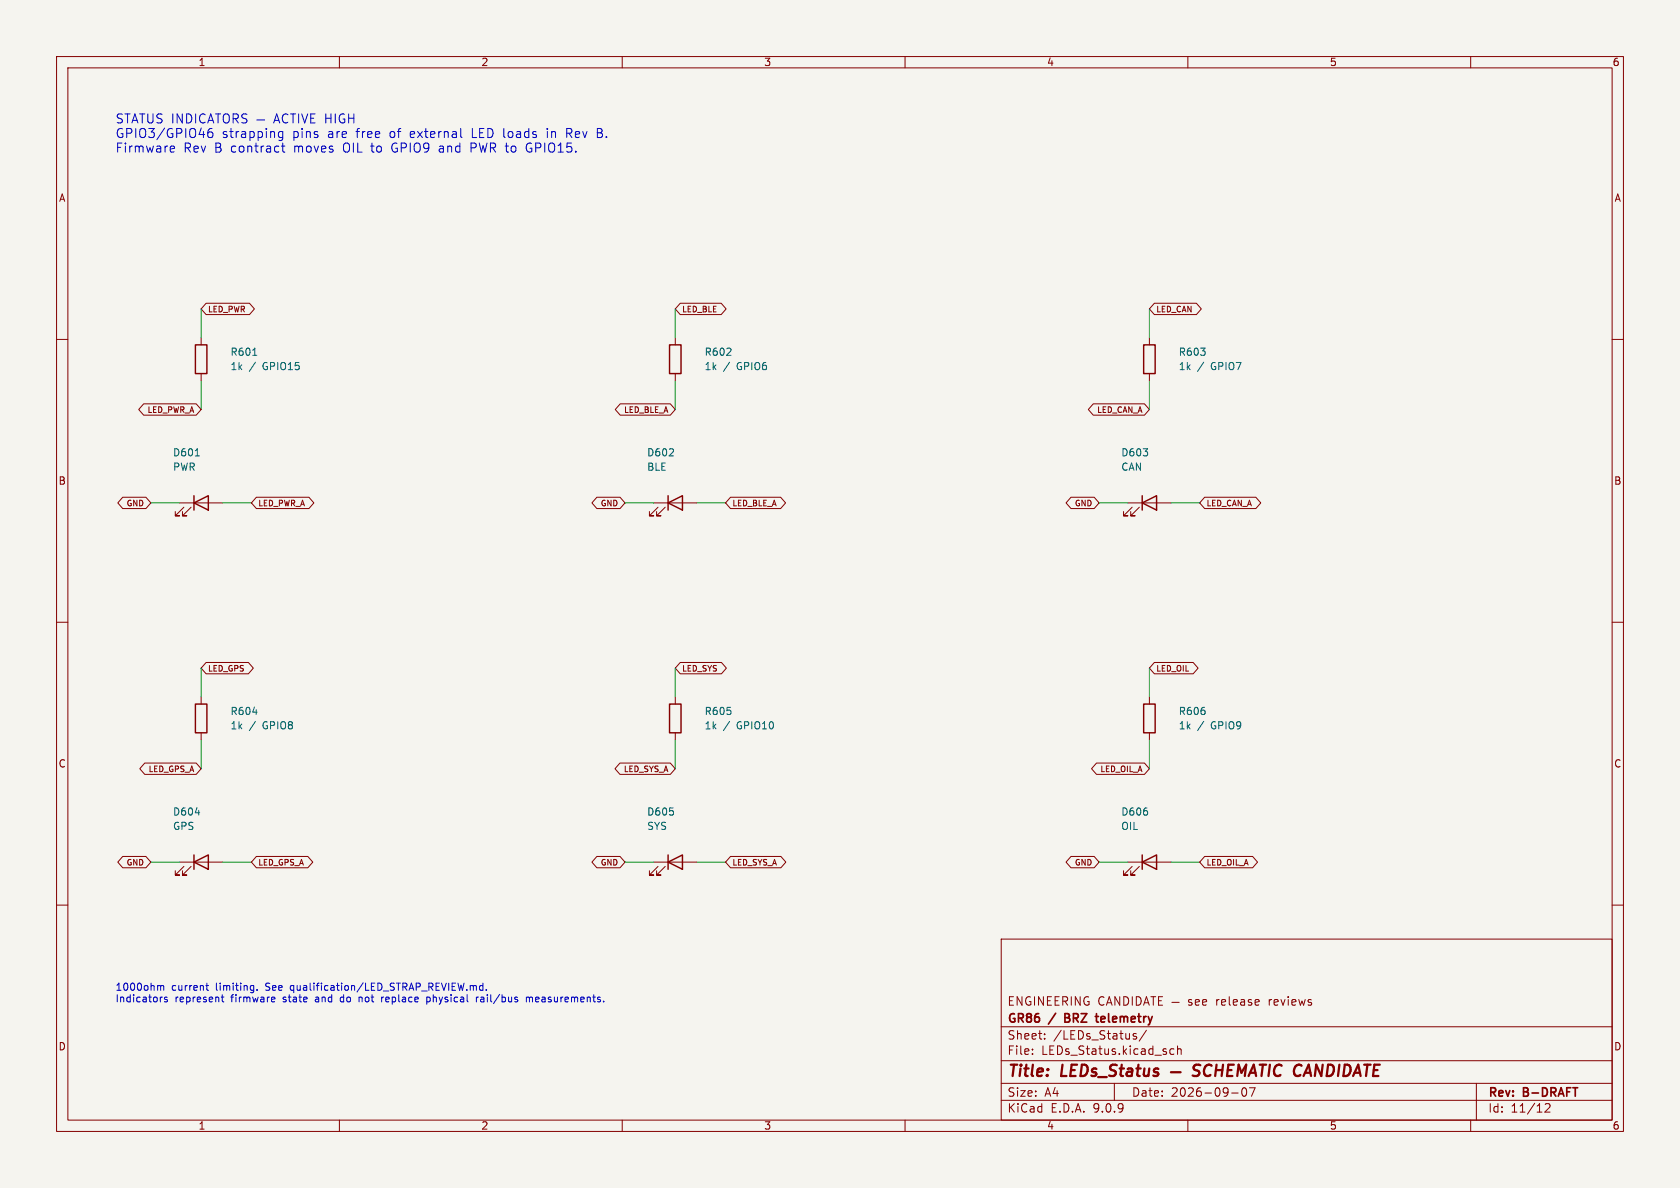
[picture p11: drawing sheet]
<svg xmlns="http://www.w3.org/2000/svg" width="297mm" height="210mm" viewBox="0 0 297 210" stroke-linecap="round" stroke-linejoin="round" font-family="sans-serif">
<path d="M0 0h297v210h-297z" fill="#f5f4ef" stroke="#f5f4ef" stroke-width=".18"/>
<g fill="none" stroke="#840000" stroke-width=".18">
<path d="M10 10h277v190h-277zM12 12h273v186h-273zM60 10v2M110 10v2M160 10v2M210 10v2M260 10v2M35.6 59.7v1.3M36.4 53.6h7.7l.9 1-.9 1h-7.7l-.8-1zM119.4 59.7v1.3M120.3 53.6h7.2l.9 1-.9 1h-7.2l-.9-1zM203.2 59.7v1.3"/>
<path d="M204.1 53.6h7.4l.9 1-.9 1h-7.4l-.9-1zM10 60h2M25.4 71.4h9.3l.9 1-.9 1h-9.3l-.9-1zM35.6 66v1.3M109.6 71.4h8.9l.9 1-.9 1h-8.9l-.8-1zM119.4 66v1.3M193.3 71.4h9l.9 1-.9 1h-9l-.9-1zM203.2 66v1.3M285 60h2M21.7 87.9h4.1l.9 1-.9 1h-4.1l-.9-1zM31.7 88.9h7.7M32.5 89.7l-1.5 1.5h.7h-.7v-.8"/>
<path d="M33.8 89.7l-1.5 1.5h.7h-.7v-.8M45.3 87.9h9.3l.9 1-.9 1h-9.3l-.9-1zM105.5 87.9h4.1l.9 1-.9 1h-4.1l-.9-1zM115.6 88.9h7.6M116.3 89.7l-1.5 1.5h.8h-.8v-.8M117.6 89.7l-1.5 1.5h.7h-.7v-.8M129.1 87.9h8.9l.9 1-.9 1h-8.9l-.8-1zM189.3 87.9h4.1l.9 1-.9 1h-4.1l-.8-1zM199.4 88.9h7.6M200.2 89.7l-1.6 1.5h.8h-.8v-.8M201.4 89.7l-1.5 1.5h.8h-.8v-.8M213 87.9h9l.9 1-.9 1h-9l-.9-1z"/>
<path d="M10 110h2M36.4 117.1h7.5l.9 1-.9 1h-7.5l-.8-1zM120.3 117.1h7.2l.9 1-.9 1h-7.2l-.9-1zM204.1 117.1h6.8l.9 1-.9 1h-6.8l-.9-1zM285 110h2M25.6 134.9h9.1l.9 1-.9 1h-9.1l-.9-1zM35.6 123.2v1.3M35.6 129.5v1.3M109.6 134.9h8.9l.9 1-.9 1h-8.9l-.9-1zM119.4 123.2v1.3M119.4 129.5v1.3M193.8 134.9h8.5l.9 1-.9 1h-8.5l-.8-1z"/>
<path d="M203.2 123.2v1.3M203.2 129.5v1.3M21.7 151.4h4.1l.9 1-.9 1h-4.1l-.9-1zM31.7 152.4h7.7M32.5 153.2l-1.5 1.5h.7h-.7v-.8M33.8 153.2l-1.5 1.5h.7h-.7v-.8M45.3 151.4h9.1l.9 1-.9 1h-9.1l-.9-1zM105.5 151.4h4.1l.9 1-.9 1h-4.1l-.9-1zM115.6 152.4h7.6M116.3 153.2l-1.5 1.5h.8h-.8v-.8M117.6 153.2l-1.5 1.5h.7h-.7v-.8M129.1 151.4h9l.8 1-.8 1h-9l-.8-1z"/>
<path d="M189.3 151.4h4.1l.9 1-.9 1h-4.1l-.8-1zM199.4 152.4h7.6M200.2 153.2l-1.6 1.5h.8h-.8v-.8M201.4 153.2l-1.5 1.5h.8h-.8v-.8M213 151.4h8.4l.9 1-.9 1h-8.4l-.9-1zM10 160h2M177 166h108v32h-108zM178.5 176.9h.5M179.2 176.2h-.7v1.5h.7M180.7 176.2v1.5l-.9-1.5v1.5M182.2 176.3a.74 .74 0 0 0-.9 .5 .74 .74 0 0 0 .5 .9l.4-.1v-.5h-.2M182.9 176.2v1.5"/>
<path d="M184.5 176.2v1.5l-.9-1.5v1.5M185.2 176.9h.5M185.9 176.2h-.7v1.5h.7M186.5 176.9h.5M187.2 176.2h-.7v1.5h.7M187.9 177l.7-.1 .1-.2v-.4l-.2-.1h-.6v1.5M188.2 177l.5 .7M189.4 176.2v1.5M191 176.2v1.5l-.9-1.5v1.5M192.5 176.3a.74 .74 0 0 0-.9 .5 .74 .74 0 0 0 .5 .9l.4-.1v-.5h-.3M195.2 176.3a.6 .6 0 0 0-.8 0 .6 .6 0 0 0-.2 .8 .56 .56 0 0 0 .3 .5 .56 .56 0 0 0 .7 0M195.6 177.7l.5-1.5 .5 1.5"/>
<path d="M195.7 177.3h.8M198 176.2v1.5l-.9-1.5v1.5M198.7 176.2a.76 .76 0 0 1 .8 .7 .76 .76 0 0 1-.8 .8zM200.2 176.2v1.5M200.9 176.2a.76 .76 0 0 1 .9 .7 .76 .76 0 0 1-.9 .8zM202.2 177.7l.5-1.5 .5 1.5M202.3 177.3h.7M203.5 176.2h.8M203.9 176.2v1.5M204.8 176.9h.5M205.5 176.2h-.7v1.5h.7M207.2 177.2h1.3"/>
<path d="M210.7 176.8l-.4-.1-.2 .2 .1 .2 .5 .2v.3h-.6M211.3 177.2l.7-.1v-.3l-.5-.1-.2 .2 .1 .7h.6M212.6 177.2l.7-.1-.1-.3-.4-.1-.2 .2 .1 .7h.5M285 160h2M60 198v2M110 198v2M160 198v2M177 194.5h108M177 191.5h108M177 187.5h108M177 181.5h108M182.5 186.3v.1"/>
<path d="M182.5 185.5v.1M184.7 183.6v.1M184.7 182.8v.1M197 191.5v3M200.3 183l.7 .4-.3 .3-.4-.1M200.9 182.8l-.4-.1-.2 .2M202.7 182.1l-1.3 2M207.5 185.5l-.4-.1-.3 .3v.4l.2 .2h.5M208.2 185.5l.2-.1 .3 .1 .1 .9M208.2 184.9v1.5M210 198v2M217.7 193.2h1.2"/>
<path d="M219.7 192.4l.2-.1a.81 .81 0 0 1 .6 .6 .81 .81 0 0 1-.3 .8l-.2 .1a.81 .81 0 0 1-.3-1.4zM220.9 192.3h1l-.7 1.5M260 198v2M261 191.5v6.5M273.2 195.2l.5-.1 .3 .1v.3l-.9 1.1h.9"/>
</g>
<g fill="none" stroke="#840000" stroke-width=".4">
<path d="M207 189.5h1.7M212.2 188.3a.85 .85 0 0 0-1.1 .1 .45 .45 0 0 0 .2 .8l.4 .1a.49 .49 0 0 1 .3 .5 .49 .49 0 0 1-.4 .4l-.8-.1M214.2 188.4a.88 .88 0 0 0-1 0 .88 .88 0 0 0-.4 1 .69 .69 0 0 0 .4 .7 .69 .69 0 0 0 .8-.1M215 189.2h1.1M215.1 188.2l-.3 2M216.2 188.2l-.2 2M217.1 189.2h.6M218.1 188.2h-.9l-.3 2h1M218.7 190.2l.3-2 .5 1.4 .8-1.4-.2 2M220.7 190.2l.9-2 .5 2M221 189.6h.9M222.7 188.2h1.1"/>
<path d="M223.3 188.2l-.3 2M224.5 188.2l-.2 2M226.6 188.4a.88 .88 0 0 0-1 0 .88 .88 0 0 0-.4 1 .69 .69 0 0 0 .3 .7 .69 .69 0 0 0 .9-.1M230.1 188.4a.88 .88 0 0 0-1 0 .88 .88 0 0 0-.4 1 .69 .69 0 0 0 .4 .7 .69 .69 0 0 0 .8-.1M230.4 190.2l1-2 .4 2M230.7 189.6h1M233.8 188.2l-.2 2-.9-2-.3 2M234.8 188.2h.5a1.08 1.08 0 0 1 .5 1.1 1.08 1.08 0 0 1-.8 .9h-.5zM236.8 188.2l-.3 2M237.7 188.2h.5a1.08 1.08 0 0 1 .6 1.1 1.08 1.08 0 0 1-.8 .9h-.5zM239.2 190.2l.9-2 .4 2M239.5 189.6h.9"/>
<path d="M241.2 188.2h1.1M241.7 188.2l-.2 2M242.9 189.2h.6M243.9 188.2h-.9l-.3 2h1"/>
</g>
<path d="M188.3 179.9h.5M188.8 179.2h-.5v1.5h.5M193.6 179.7h.6M193.8 180.5l.4 .2" fill="none" stroke="#840000" stroke-width=".3"/>
<g fill="none" stroke="#840000" stroke-width=".25">
<path d="M34.5 61h2.1v5h-2.1zM118.4 61h2v5h-2zM202.2 61h2v5h-2zM34.3 88.9l2.5-1.3v2.6zM34.3 87.6v2.6M118.1 88.9l2.5-1.3v2.6zM118.1 87.6v2.6M201.9 88.9l2.6-1.3v2.6zM201.9 87.6v2.6M34.5 124.5h2.1v5h-2.1zM118.4 124.5h2v5h-2zM202.2 124.5h2v5h-2z"/>
<path d="M34.3 152.4l2.5-1.3v2.6zM34.3 151.1v2.6M118.1 152.4l2.5-1.3v2.6zM118.1 151.1v2.6M201.9 152.4l2.6-1.3v2.6zM201.9 151.1v2.6"/>
</g>
<path d="M44.7 62.8h.7M34.5 80.6h.7M44.7 125.9h.8M34.5 143.7h.8" fill="none" stroke="#006464" stroke-width=".18"/>
<g fill="none" stroke="#009600" stroke-width=".18">
<path d="M35.6 54.6v5.1M119.4 54.6v5.1M203.2 54.6v5.1M35.6 67.3v5.1M119.4 67.3v5.1M203.2 67.3v5.1M26.7 88.9h5M39.4 88.9h5M110.5 88.9h5.1M123.2 88.9h5.1M194.3 88.9h5.1M207 88.9h5.1"/>
<path d="M35.6 118.1v5.1M119.4 118.1v5.1M203.2 118.1v5.1M35.6 130.8v5.1M119.4 130.8v5.1M203.2 130.8v5.1M26.7 152.4h5M39.4 152.4h5M110.5 152.4h5.1M123.2 152.4h5.1M194.3 152.4h5.1M207 152.4h5.1"/>
</g>
<g fill="none" stroke="#0000c2" stroke-width=".18">
<path d="M21.6 20.2l-.6-.1-.2 .2v.4l.7 .4 .1 .3-.3 .3h-.6M22.1 20.1h.9M22.6 20.1v1.6M23.3 21.7l.5-1.6 .6 1.6M23.5 21.3h.7M24.7 20.1h.9M25.1 20.1v1.6M26.1 20.1v1.3l.3 .3h.5l.1-.3v-1.3M28.6 20.2l-.6-.1-.2 .2v.4l.7 .4 .1 .3-.3 .3h-.6M30.2 26.8h.6M30.2 25.9l.4-.1 .2 .1 .1 .3-.8 .2M30.6 20.1v1.6"/>
<path d="M32.2 20.1v1.6l-.9-1.6v1.6M33 20.1a.81 .81 0 0 1 .9 .8 .81 .81 0 0 1-.9 .8zM34.6 20.1v1.6M36.3 20.3a.64 .64 0 0 0-.8 0 .64 .64 0 0 0-.2 .8 .6 .6 0 0 0 .3 .6 .6 .6 0 0 0 .7-.1M36.7 21.7l.6-1.6 .5 1.6M36.9 21.3h.7M37.5 22.7a.63 .63 0 0 0-.8 .7v.6l.2 .2 .4 .1 .3-.1v-.6l-.1-.2-.5-.1-.3 .3M38.1 20.1h.9M38.6 20.1v1.6M39.5 20.4a.54 .54 0 0 1 .7-.3 .54 .54 0 0 1 .3 .6v.5a.53 .53 0 0 1-.5 .6 .53 .53 0 0 1-.5-.6zM41.2 21l.8-.1 .1-.2v-.4l-.3-.2h-.6v1.6M41.6 21l.5 .7"/>
<path d="M43.7 20.2l-.7-.1-.2 .2v.4l.7 .4 .2 .3-.3 .3h-.7M45.4 21.2h1.4M48.4 21.7l.5-1.6 .5 1.6M48.5 21.3h.8M49.8 25.8h.6M50 25.3v1.4l.1 .1 .3 .1M50 23.3l-.5-.1-.3 .4v.4l.2 .2h.6M50 23.2v1.3l-.3 .3h-.4M50.9 20.3a.64 .64 0 0 0-.8 0 .64 .64 0 0 0-.2 .8 .6 .6 0 0 0 .3 .6 .6 .6 0 0 0 .7-.1M51.4 20.1h.9M51.8 20.1v1.6M52.8 20.1v1.6"/>
<path d="M53.3 20.1l.6 1.6 .5-1.6M54.9 20.9h.6M55.7 20.1h-.8v1.6h.8M57.6 20.9h.9M57.6 20.1v1.6M58.5 20.1v1.6M59.3 20.1v1.6M60.9 20.2a.79 .79 0 0 0-1 .6 .79 .79 0 0 0 .6 .9l.5-.1v-.5h-.4M61.6 20.9h1M61.6 20.1v1.6M62.6 20.1v1.6M81.4 24.1l.3 .2"/>
<path d="M83.3 26.1h.6M83.9 25.3h-.6v1.6M93.3 25.4a.91 .91 0 0 0 .3 1.5M96.8 22.7v.2M96.8 23.2v1.1M100.2 23.6h.6M100.8 22.7h-.6v1.6M105.6 22.7h.5M105.6 24.3h.6M105.6 23.5h.5M28 174.2l.4 .2M28.4 174.4l.2-.2 .3 .1v.8"/>
<path d="M28.4 174.4v.7M28.7 176.3h-.2M29.6 176.3h-.4l-.1 .1v.2l.5 .1v.3h-.5M36.4 174.2h.5M36.6 173.8v1.1l.3 .2M39.3 175.8v1.1l.3 .2M44.5 174.2l.4 .1M44.9 175l-.4 .1M44.9 174.2v1l-.3 .3M45.5 174.9v.2M48.2 176.3h.3l.1 .3-.6 .1M48.5 177l-.3 .1"/>
<path d="M60.2 176.4v.5l.1 .1M63.5 176.3v.8M67.5 176.3v.8M67.5 176.4v.1M75.5 176.3v1.2M76 176.4v.6l-.2 .1-.3-.1M83.7 174.3h.5v.8M84.2 176.3v.8M84.6 176.3l-.4 .2M85.4 176.3h-.4M85.4 174.3l-.4-.1-.2 .3 .1 .5h.5M85.4 173.8v1.3"/>
<path d="M85.4 176.6h-.3l-.2 .2 .1 .2 .4 .1M86 174.9v.2M93.1 176.3v.8M93.1 176.4l.3-.1 .2 .1M93.6 176.4l.2-.1h.3v.8M93.6 176.4v.7"/>
</g>
<g font-size="2.8" fill="#840000">
<text x="178" y="190.9">Title:</text>
<text x="187.7" y="190.9">LEDs_Status</text>
</g>
<g font-size="2.2" fill="#0000c2">
<text x="20.3" y="24.7">GPIO3/GPIO46</text>
<text x="20.3" y="27.3">Firmware</text>
<text x="32.4" y="27.3">Rev</text>
<text x="38" y="27.3">B contract</text>
<text x="39.2" y="24.7">strapping</text>
<text x="51.8" y="24.7">pins</text>
<text x="52.2" y="27.3">moves</text>
<text x="58.1" y="24.7">are</text>
<text x="61" y="27.3">OIL to</text>
<text x="63.2" y="24.7">free</text>
<text x="69.2" y="24.7">of</text>
<text x="69.8" y="27.3">GPIO9</text>
<text x="73" y="24.7">external</text>
<text x="78.3" y="27.3">and</text>
<text x="84" y="24.7">LED loads</text>
<text x="84" y="27.3">PWR to</text>
<text x="94.1" y="27.3">GPIO15.</text>
<text x="97.5" y="24.7">in</text>
<text x="101.1" y="24.7">Rev</text>
<text x="106.6" y="24.7">B.</text>
</g>
<g font-size="2.1" fill="#840000">
<text x="215.3" y="178">release</text>
<text x="224.7" y="178">reviews</text>
<text x="178" y="184">Sheet:</text>
<text x="178" y="181.2">GR86</text>
<text x="185.6" y="181.2">/</text>
<text x="186.2" y="184">/LEDs_Status/</text>
<text x="188.9" y="181.2">BRZ</text>
<text x="195.1" y="181.2">telemetry</text>
<text x="178" y="186.7">File:</text>
<text x="184.1" y="186.7">LEDs_Status.kicad_sch</text>
<text x="178" y="196.9">KiCad</text>
<text x="178" y="194.1">Size:</text>
<text x="184.7" y="194.1">A4</text>
<text x="185.7" y="196.9">E.D.A.</text>
<text x="193.3" y="196.9">9.0.9</text>
<text x="200" y="194.1">Date:</text>
<text x="207" y="194.1">2026-09-07</text>
<text x="263" y="194.3">Rev:</text>
<text x="263" y="196.9">Id:</text>
<text x="267.1" y="196.9">11/12</text>
<text x="269.4" y="194.3">B-DRAFT</text>
</g>
<g font-size="1.8" fill="#840000">
<text x="35" y="11.9">1</text>
<text x="85" y="11.9">2</text>
<text x="135" y="11.9">3</text>
<text x="185" y="11.9">4</text>
<text x="235" y="11.9">5</text>
<text x="285" y="11.9">6</text>
<text x="10.3" y="35.9">A</text>
<text x="285.3" y="35.9">A</text>
<text x="10.3" y="85.9">B</text>
<text x="285.3" y="85.9">B</text>
<text x="10.3" y="135.9">C</text>
<text x="285.3" y="135.9">C</text>
<text x="10.3" y="185.9">D</text>
<text x="285.3" y="185.9">D</text>
<text x="35" y="199.9">1</text>
<text x="85" y="199.9">2</text>
<text x="135" y="199.9">3</text>
<text x="185" y="199.9">4</text>
<text x="235" y="199.9">5</text>
<text x="285" y="199.9">6</text>
</g>
<g font-size="1.8" fill="#006464">
<text x="40.6" y="63.1">R601</text>
<text x="40.6" y="65.6">1k</text>
<text x="44.1" y="65.6">/</text>
<text x="46.6" y="65.6">GPIO15</text>
<text x="124.5" y="63.1">R602</text>
<text x="124.5" y="65.6">1k</text>
<text x="127.9" y="65.6">/</text>
<text x="130.4" y="65.6">GPIO6</text>
<text x="208.3" y="63.1">R603</text>
<text x="208.3" y="65.6">1k</text>
<text x="211.7" y="65.6">/</text>
<text x="214.2" y="65.6">GPIO7</text>
<text x="30.5" y="80.9">D601</text>
<text x="30.5" y="83.4">PWR</text>
<text x="114.3" y="80.9">D602</text>
<text x="114.3" y="83.4">BLE</text>
<text x="198.1" y="80.9">D603</text>
<text x="198.1" y="83.4">CAN</text>
<text x="40.6" y="126.6">R604</text>
<text x="40.6" y="129.1">1k</text>
<text x="44.1" y="129.1">/</text>
<text x="46.6" y="129.1">GPIO8</text>
<text x="124.5" y="126.6">R605</text>
<text x="124.5" y="129.1">1k</text>
<text x="127.9" y="129.1">/</text>
<text x="130.4" y="129.1">GPIO10</text>
<text x="208.3" y="126.6">R606</text>
<text x="208.3" y="129.1">1k</text>
<text x="211.7" y="129.1">/</text>
<text x="214.2" y="129.1">GPIO9</text>
<text x="30.5" y="144.4">D604</text>
<text x="30.5" y="146.9">GPS</text>
<text x="114.3" y="144.4">D605</text>
<text x="114.3" y="146.9">SYS</text>
<text x="198.1" y="144.4">D606</text>
<text x="198.1" y="146.9">OIL</text>
</g>
<g font-size="1.8" fill="#0000c2">
<text x="20.3" y="175.5">1000ohm</text>
<text x="20.3" y="177.5">Indicators</text>
<text x="30.3" y="175.5">current</text>
<text x="30.9" y="177.5">represent</text>
<text x="38.3" y="175.5">limiting.</text>
<text x="41" y="177.5">firmware</text>
<text x="47.2" y="175.5">See</text>
<text x="50.3" y="177.5">state</text>
<text x="51.8" y="175.5">qualification/LED_STRAP_REVIEW.md.</text>
<text x="56.2" y="177.5">and</text>
<text x="60.8" y="177.5">do</text>
<text x="64.3" y="177.5">not</text>
<text x="68.5" y="177.5">replace</text>
<text x="76.7" y="177.5">physical</text>
<text x="85.6" y="177.5">rail/bus</text>
<text x="94.7" y="177.5">measurements.</text>
</g>
<g font-size="1.4" fill="#840000">
<text x="36.7" y="55.4">LED_PWR</text>
<text x="120.5" y="55.4">LED_BLE</text>
<text x="204.3" y="55.4">LED_CAN</text>
<text x="25.9" y="73.2">LED_PWR_A</text>
<text x="110.2" y="73.2">LED_BLE_A</text>
<text x="193.8" y="73.2">LED_CAN_A</text>
<text x="22.2" y="89.7">GND</text>
<text x="45.6" y="89.7">LED_PWR_A</text>
<text x="106.1" y="89.7">GND</text>
<text x="129.4" y="89.7">LED_BLE_A</text>
<text x="189.9" y="89.7">GND</text>
<text x="213.2" y="89.7">LED_CAN_A</text>
<text x="36.7" y="118.9">LED_GPS</text>
<text x="120.5" y="118.9">LED_SYS</text>
<text x="204.3" y="118.9">LED_OIL</text>
<text x="26.1" y="136.7">LED_GPS_A</text>
<text x="110.1" y="136.7">LED_SYS_A</text>
<text x="194.4" y="136.7">LED_OIL_A</text>
<text x="22.2" y="153.2">GND</text>
<text x="45.6" y="153.2">LED_GPS_A</text>
<text x="106.1" y="153.2">GND</text>
<text x="129.4" y="153.2">LED_SYS_A</text>
<text x="189.9" y="153.2">GND</text>
<text x="213.2" y="153.2">LED_OIL_A</text>
</g>
</svg>
